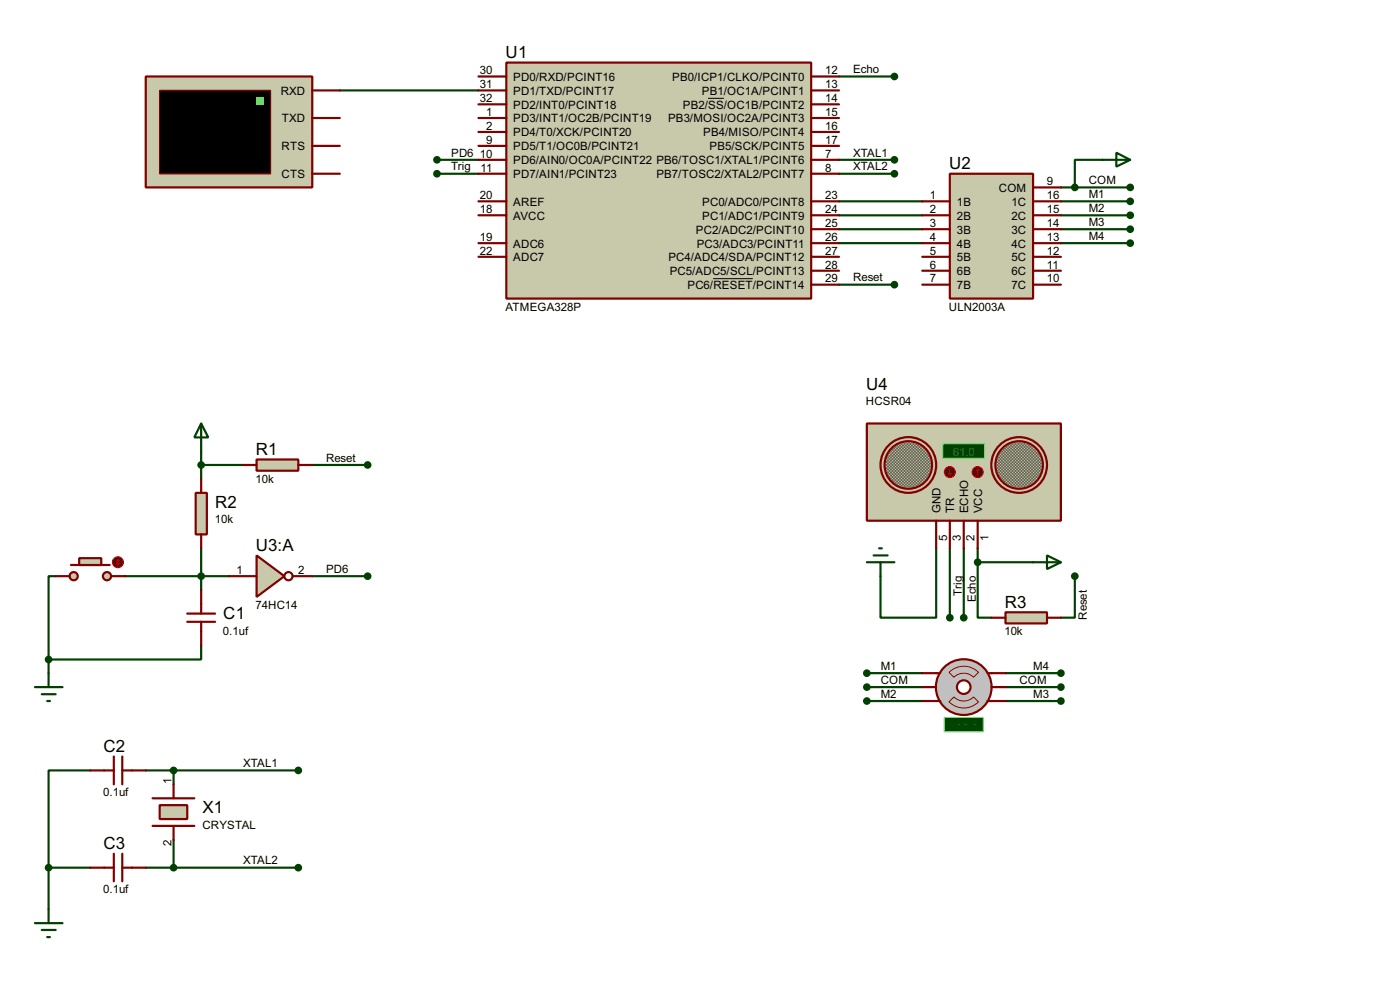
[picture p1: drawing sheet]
<svg xmlns="http://www.w3.org/2000/svg" width="256mm" height="180mm" viewBox="0 0 256 180" stroke-linecap="round" stroke-linejoin="round" font-family="sans-serif">
<g fill="none" stroke="#004000" stroke-width=".4">
<path d="M62.3 16.6h25.4M153.7 14h10.2M80.1 29.3h7.6M80.1 31.8h7.6M153.7 36.9h15.3M153.7 39.4h15.3M153.7 29.3h10.2M153.7 31.8h10.2M194.4 36.9h12.7M194.4 39.4h12.7M194.4 34.3h12.7M202 29.3h-5.1v5"/>
<path d="M153.7 42h15.3M153.7 44.5h15.3M153.7 52.1h10.2M194.4 42h12.7M194.4 44.5h12.7M36.9 82.6v5.1M36.9 85.1h7.6M57.2 85.1h10.2M10.2 105.5h-1.3v15.2M22.9 105.5h19.1M36.9 118.2v2.5h-28M36.9 100.4v7.6"/>
<path d="M57.2 105.5h10.2M171.5 100.4v12.7h-10.2v-7.6M174 100.4v12.7M176.6 100.4v12.7M179.1 102.9v10.2h2.6M179.1 100.4v2.5M179.1 102.9h10.2M196.9 105.5v7.6h-2.5M8.9 120.7v2.5M158.8 125.8h10.2M158.8 123.2h10.2M158.8 128.3h10.2"/>
<path d="M184.2 125.8h10.2M184.2 123.2h10.2M184.2 128.3h10.2M8.9 158.8v7.6M8.9 158.8h7.7M16.6 141h-7.7v17.8M26.7 158.8h28M26.7 141h28M31.8 141v2.6M31.8 153.7v5.1"/>
</g>
<path d="M92.8 11.5h55.8v43.2h-55.8z" fill="#c8c8aa" stroke="#800000" stroke-width=".4"/>
<g fill="none" stroke="#800000" stroke-width=".4">
<path d="M87.7 14h5.1M87.7 16.6h5.1M87.7 19.1h5.1M148.6 14h5.1M148.6 16.6h5.1M148.6 19.1h5.1M87.7 21.6h5.1M87.7 29.3h5.1M87.7 26.7h5.1M87.7 24.2h5.1M87.7 31.8h5.1M87.7 39.4h5.1"/>
<path d="M87.7 36.9h5.1M148.6 21.6h5.1M148.6 29.3h5.1M148.6 26.7h5.1M148.6 24.2h5.1M148.6 31.8h5.1M148.6 39.4h5.1M148.6 36.9h5.1M87.7 47h5.1M87.7 44.5h5.1M148.6 52.1h5.1M148.6 49.6h5.1"/>
<path d="M148.6 47h5.1M148.6 44.5h5.1M148.6 42h5.1"/>
</g>
<path d="M129.7 18h2.9M130.7 51h7.2" fill="none" stroke="#000" stroke-width=".18"/>
<path d="M174 31.8h15.3v22.9h-15.3z" fill="#c8c8aa" stroke="#800000" stroke-width=".4"/>
<g fill="none" stroke="#800000" stroke-width=".4">
<path d="M169 36.9h5M169 39.4h5M189.3 36.9h5.1M189.3 39.4h5.1M189.3 34.3h5.1M169 42h5M169 44.5h5M169 47h5M169 49.6h5M169 52.1h5M189.3 42h5.1M189.3 44.5h5.1"/>
<path d="M189.3 47h5.1M189.3 49.6h5.1M189.3 52.1h5.1"/>
</g>
<circle cx="176.5" cy="125.8" r="5.1" fill="#c0c0c0" stroke="#800000" stroke-width=".4"/>
<circle cx="176.5" cy="125.8" r="1.25" fill="#feffff" stroke="#800000" stroke-width=".4"/>
<path d="M171.5 123.2h.8M171.5 128.3h.8M180.9 123.2h.8M180.9 128.3h.8" fill="none" stroke="#800000" stroke-width=".4"/>
<path d="M173 131.4h7.1v2.5h-7.1z" fill="#004000" stroke="#0f0" stroke-width=".2"/>
<path d="M173.9 128.5l.9-.9a2.54 2.54 0 0 0 3.6 0l.9 .9a3.8 3.8 0 0 1-5.4 0zM173.9 123.1a3.8 3.8 0 0 1 5.4 0l-.9 .9a2.54 2.54 0 0 0-3.6 0z" fill="none" stroke="#800000" stroke-width=".18"/>
<path d="M169 125.8h2.5M169 123.2h2.5M169 128.3h2.5M181.7 125.8h2.5M181.7 123.2h2.5M181.7 128.3h2.5" fill="none" stroke="#800000" stroke-width=".4"/>
<g fill="#004000" stroke="#004000" stroke-width=".4">
<circle cx="207" cy="36.9" r=".5"/>
<circle cx="207" cy="39.4" r=".5"/>
<circle cx="207" cy="42" r=".5"/>
<circle cx="207" cy="44.5" r=".5"/>
<circle cx="194.3" cy="125.8" r=".5"/>
<circle cx="194.3" cy="123.2" r=".5"/>
<circle cx="194.3" cy="128.3" r=".5"/>
<circle cx="158.8" cy="128.3" r=".5"/>
<circle cx="158.8" cy="125.8" r=".5"/>
<circle cx="158.8" cy="123.2" r=".5"/>
<circle cx="196.9" cy="34.3" r=".5"/>
<circle cx="207" cy="34.3" r=".5"/>
</g>
<path d="M202 29.3h5.1M204.5 28l2.6 1.3-2.6 1.2z" fill="none" stroke="#004000" stroke-width=".4"/>
<path d="M47 84.1h7.7v2.1h-7.7z" fill="#c8c8aa" stroke="#800000" stroke-width=".4"/>
<path d="M44.5 85.1h2.5M54.7 85.1h2.5" fill="none" stroke="#800000" stroke-width=".4"/>
<g fill="#c8c8aa" stroke="#800000" stroke-width=".4">
<circle cx="19.6" cy="105.5" r=".75"/>
<circle cx="13.5" cy="105.5" r=".75"/>
</g>
<path d="M13 103.4h7.1" fill="none" stroke="#800000" stroke-width=".4"/>
<path d="M14.5 102.2h4.1v1.2h-4.1z" fill="#c8c8aa" stroke="#800000" stroke-width=".4"/>
<path d="M10.2 105.5h2.6M20.4 105.5h2.5" fill="none" stroke="#800000" stroke-width=".4"/>
<circle cx="21.6" cy="102.9" r="1" fill="#400000" stroke="#f00" stroke-width=".2"/>
<path d="M21.4 103.2l.2 .2M21.6 102.4v1M21.6 102.4l-.2 .3M21.6 102.4l.3 .3M21.9 103.2l-.3 .2" fill="none" stroke="#f00" stroke-width=".2"/>
<path d="M35.9 90.2h2v7.6h-2z" fill="#c8c8aa" stroke="#800000" stroke-width=".4"/>
<path d="M36.9 87.7v2.5M36.9 97.8v2.6M34.3 112.3h5.1M34.3 113.8h5.1M36.9 108v4.3M36.9 113.8v4.4" fill="none" stroke="#800000" stroke-width=".4"/>
<path d="M47 101.7l5.1 3.8-5.1 3.8z" fill="#c8c8aa" stroke="#800000" stroke-width=".4"/>
<g fill="none" stroke="#800000" stroke-width=".4">
<path d="M42 105.5h5M53.6 105.5h3.6M28 146.1h7.6M28 151.2h7.6"/>
<circle cx="52.8" cy="105.5" r=".75"/>
</g>
<path d="M36.9 77.5l1.3 2.6h-2.6zM36.9 77.5v5.1M6.4 125.8h5.1M7.7 127.1h2.5M8.7 128.3h.5M8.9 123.2v2.6" fill="none" stroke="#004000" stroke-width=".4"/>
<g fill="#004000" stroke="#004000" stroke-width=".4">
<circle cx="36.8" cy="105.5" r=".5"/>
<circle cx="36.8" cy="85.1" r=".5"/>
<circle cx="8.9" cy="120.7" r=".5"/>
<circle cx="67.3" cy="105.5" r=".5"/>
<circle cx="67.3" cy="85.1" r=".5"/>
<circle cx="163.8" cy="52.1" r=".5"/>
</g>
<path d="M29.3 147.4h5v2.5h-5z" fill="#c8c8aa" stroke="#800000" stroke-width=".4"/>
<path d="M20.9 138.5v5.1M22.4 138.5v5.1M16.6 141h4.3M16.6 158.8h4.3M20.9 156.3v5M22.4 156.3v5M22.4 141h4.3M22.4 158.8h4.3M31.8 143.6v2.5M31.8 151.2v2.5" fill="none" stroke="#800000" stroke-width=".4"/>
<path d="M6.4 169h5.1M7.7 170.2h2.5M8.7 171.5h.5M8.9 166.4v2.6" fill="none" stroke="#004000" stroke-width=".4"/>
<g fill="#004000" stroke="#004000" stroke-width=".4">
<circle cx="8.9" cy="158.8" r=".5"/>
<circle cx="31.8" cy="158.8" r=".5"/>
<circle cx="54.6" cy="158.8" r=".5"/>
<circle cx="31.8" cy="141" r=".5"/>
<circle cx="54.6" cy="141" r=".5"/>
<circle cx="163.8" cy="29.3" r=".5"/>
<circle cx="163.8" cy="31.8" r=".5"/>
</g>
<path d="M26.7 14h30.5v20.3h-30.5z" fill="#c8c8aa" stroke="#800000" stroke-width=".4"/>
<path d="M29.3 16.6h20.3v15.2h-20.3z" fill="#000" stroke="#800000" stroke-width=".25"/>
<path d="M47 17.8h1.3v1.3h-1.3z" fill="#0f0"/>
<path d="M57.2 16.6h5.1M57.2 26.7h5.1M57.2 21.6h5.1M57.2 31.8h5.1" fill="none" stroke="#800000" stroke-width=".4"/>
<path d="M158.8 77.5h35.6v17.8h-35.6z" fill="#c8c8aa" stroke="#800000" stroke-width=".4"/>
<g fill="#c8c8aa" stroke="#800000" stroke-width=".4">
<circle cx="166.4" cy="85.1" r="5.1"/>
<circle cx="186.7" cy="85.1" r="5.1"/>
</g>
<circle cx="166.4" cy="85.1" r="4.4" fill="#c8c8aa"/>
<circle cx="166.4" cy="85.1" r="4.4" fill="#000"/>
<circle cx="166.4" cy="85.1" r="4.4" fill="none" stroke="#c8c8aa" stroke-width=".4"/>
<circle cx="166.4" cy="85.1" r="4.4" fill="none" stroke="#800000" stroke-width=".4"/>
<circle cx="186.7" cy="85.1" r="4.4" fill="#c8c8aa"/>
<circle cx="186.7" cy="85.1" r="4.4" fill="#000"/>
<circle cx="186.7" cy="85.1" r="4.4" fill="none" stroke="#c8c8aa" stroke-width=".4"/>
<circle cx="186.7" cy="85.1" r="4.4" fill="none" stroke="#800000" stroke-width=".4"/>
<path d="M172.8 81.3h7.6v2.6h-7.6z" fill="#004000" stroke="#0f0" stroke-width=".2"/>
<path d="M171.5 95.3v5.1M174 95.3v5.1M176.6 95.3v5.1M179.1 95.3v5.1" fill="none" stroke="#800000" stroke-width=".4"/>
<circle cx="179.1" cy="86.4" r="1" fill="#400000" stroke="#f00" stroke-width=".2"/>
<path d="M179.1 85.9l-.2 .3M179.1 85.9l.3 .3M179.1 85.9v1" fill="none" stroke="#f00" stroke-width=".2"/>
<circle cx="174" cy="86.4" r="1" fill="#400000" stroke="#f00" stroke-width=".2"/>
<path d="M173.8 86.7l.2 .2M174 85.9v1M174.3 86.7l-.3 .2" fill="none" stroke="#f00" stroke-width=".2"/>
<path d="M158.8 102.9h5.1M160.1 101.7h2.5M161.1 100.4h.5M161.3 102.9v2.6M189.3 102.9h5.1M191.8 101.7l2.6 1.2-2.6 1.3z" fill="none" stroke="#004000" stroke-width=".4"/>
<path d="M184.2 112.1h7.6v2h-7.6z" fill="#c8c8aa" stroke="#800000" stroke-width=".4"/>
<path d="M181.7 113.1h2.5M191.8 113.1h2.6" fill="none" stroke="#800000" stroke-width=".4"/>
<g fill="#004000" stroke="#004000" stroke-width=".4">
<circle cx="176.5" cy="113.1" r=".5"/>
<circle cx="174" cy="113.1" r=".5"/>
<circle cx="179.1" cy="102.9" r=".5"/>
<circle cx="196.9" cy="105.5" r=".5"/>
<circle cx="163.8" cy="14" r=".5"/>
<circle cx="80" cy="31.8" r=".5"/>
<circle cx="80" cy="29.3" r=".5"/>
</g>
<g font-size="3.5">
<text x="92.6" y="10.6">U1</text>
<text x="173.9" y="31">U2</text>
<text x="158.7" y="71.3">U4</text>
<text x="46.9" y="83.3">R1</text>
<text x="39.4" y="92.9">R2</text>
<text x="46.9" y="100.9">U3:A</text>
<text x="40.9" y="113.2">C1</text>
<text x="184.1" y="111.3">R3</text>
<text x="19" y="137.7">C2</text>
<text x="37.1" y="148.8">X1</text>
<text x="19" y="155.5">C3</text>
</g>
<g font-size="2.4">
<text x="51.4" y="17.3">RXD</text>
<text x="87.9" y="16.2">31</text>
<text x="87.9" y="13.6">30</text>
<text x="94" y="17.3">PD1/TXD/PCINT17</text>
<text x="94" y="14.8">PD0/RXD/PCINT16</text>
<text x="123.1" y="14.8">PB0/ICP1/CLKO/PCINT0</text>
<text x="128.6" y="17.3">PB1/OC1A/PCINT1</text>
<text x="151.2" y="13.6">12</text>
<text x="151.2" y="16.2">13</text>
<text x="156.3" y="13.4">Echo</text>
<text x="51.6" y="22.4">TXD</text>
<text x="87.9" y="18.7">32</text>
<text x="89.1" y="23.8">2</text>
<text x="89.1" y="21.2">1</text>
<text x="94" y="22.4">PD3/INT1/OC2B/PCINT19</text>
<text x="94" y="19.9">PD2/INT0/PCINT18</text>
<text x="122.4" y="22.4">PB3/MOSI/OC2A/PCINT3</text>
<text x="125.1" y="19.9">PB2/SS/OC1B/PCINT2</text>
<text x="151.2" y="21.2">15</text>
<text x="151.2" y="18.7">14</text>
<text x="151.2" y="23.8">16</text>
<text x="51.6" y="27.5">RTS</text>
<text x="82.6" y="28.6">PD6</text>
<text x="87.9" y="28.9">10</text>
<text x="89.1" y="26.3">9</text>
<text x="94" y="27.5">PD5/T1/OC0B/PCINT21</text>
<text x="94" y="25">PD4/T0/XCK/PCINT20</text>
<text x="128.8" y="25">PB4/MISO/PCINT4</text>
<text x="130" y="27.5">PB5/SCK/PCINT5</text>
<text x="151.2" y="26.3">17</text>
<text x="151.2" y="28.9">7</text>
<text x="156.3" y="28.6">XTAL1</text>
<text x="51.6" y="32.6">CTS</text>
<text x="82.6" y="31.2">Trig</text>
<text x="88.1" y="31.4">11</text>
<text x="94" y="30">PD6/AIN0/OC0A/PCINT22 PB6/TOSC1/XTAL1/PCINT6</text>
<text x="94" y="32.6">PD7/AIN1/PCINT23</text>
<text x="120.2" y="32.6">PB7/TOSC2/XTAL2/PCINT7</text>
<text x="151.2" y="31.4">8</text>
<text x="156.3" y="31.2">XTAL2</text>
<text x="183" y="35.1">COM</text>
<text x="191.8" y="33.9">9</text>
<text x="199.4" y="33.7">COM</text>
<text x="87.9" y="39">18</text>
<text x="87.9" y="36.5">20</text>
<text x="94" y="40.2">AVCC</text>
<text x="94" y="37.7">AREF</text>
<text x="128.6" y="40.2">PC1/ADC1/PCINT9</text>
<text x="128.6" y="37.7">PC0/ADC0/PCINT8</text>
<text x="151.2" y="41.6">25</text>
<text x="151.2" y="39">24</text>
<text x="151.2" y="36.5">23</text>
<text x="170.4" y="36.5">1</text>
<text x="170.4" y="39">2</text>
<text x="170.4" y="41.6">3</text>
<text x="175.3" y="37.7">1B</text>
<text x="175.3" y="40.2">2B</text>
<text x="185.3" y="37.7">1C</text>
<text x="185.3" y="40.2">2C</text>
<text x="191.8" y="36.5">16</text>
<text x="191.8" y="39">15</text>
<text x="191.8" y="41.6">14</text>
<text x="199.4" y="36.3">M1</text>
<text x="199.4" y="38.8">M2</text>
<text x="199.4" y="41.3">M3</text>
<text x="87.9" y="44.1">19</text>
<text x="87.9" y="46.6">22</text>
<text x="94" y="45.3">ADC6</text>
<text x="94" y="47.8">ADC7</text>
<text x="122.4" y="47.8">PC4/ADC4/SDA/PCINT12</text>
<text x="127.5" y="42.7">PC2/ADC2/PCINT10</text>
<text x="127.6" y="45.3">PC3/ADC3/PCINT11</text>
<text x="151.2" y="46.6">27</text>
<text x="151.2" y="44.1">26</text>
<text x="170.4" y="44.1">4</text>
<text x="170.4" y="46.6">5</text>
<text x="175.3" y="42.7">3B</text>
<text x="175.3" y="45.3">4B</text>
<text x="175.3" y="47.8">5B</text>
<text x="185.3" y="42.7">3C</text>
<text x="185.3" y="45.3">4C</text>
<text x="185.3" y="47.8">5C</text>
<text x="191.8" y="44.1">13</text>
<text x="191.8" y="46.6">12</text>
<text x="199.4" y="43.9">M4</text>
<text x="122.7" y="50.4">PC5/ADC5/SCL/PCINT13</text>
<text x="125.9" y="52.9">PC6/RESET/PCINT14</text>
<text x="151.2" y="51.7">29</text>
<text x="151.2" y="49.2">28</text>
<text x="156.3" y="51.5">Reset</text>
<text x="170.4" y="49.2">6</text>
<text x="170.4" y="51.7">7</text>
<text x="175.3" y="50.4">6B</text>
<text x="175.3" y="52.9">7B</text>
<text x="185.3" y="50.4">6C</text>
<text x="185.3" y="52.9">7C</text>
<text x="191.8" y="49.2">11</text>
<text x="191.8" y="51.7">10</text>
<text x="92.6" y="56.8">ATMEGA328P</text>
<text x="173.8" y="56.8">ULN2003A</text>
<text x="158.6" y="74.2">HCSR04</text>
<text x="46.8" y="88.4">10k</text>
<text x="59.7" y="84.5">Reset</text>
<text x="39.4" y="95.8">10k</text>
<text x="172.3" y="94" transform="rotate(-90 172.3 94)">GND</text>
<text x="174.8" y="94" transform="rotate(-90 174.8 94)">TR</text>
<text x="177.4" y="94" transform="rotate(-90 177.4 94)">ECHO</text>
<text x="179.9" y="94" transform="rotate(-90 179.9 94)">VCC</text>
<text x="173.5" y="99" transform="rotate(-90 173.5 99)">5</text>
<text x="176" y="99" transform="rotate(-90 176 99)">3</text>
<text x="178.5" y="99" transform="rotate(-90 178.5 99)">2</text>
<text x="181.1" y="98.9" transform="rotate(-90 181.1 98.9)">1</text>
<text x="43.4" y="105.1">1</text>
<text x="54.7" y="105.1">2</text>
<text x="59.7" y="104.9">PD6</text>
<text x="46.8" y="111.5">74HC14</text>
<text x="176.2" y="109.1" transform="rotate(-90 176.2 109.1)">Trig</text>
<text x="178.8" y="110.2" transform="rotate(-90 178.8 110.2)">Echo</text>
<text x="199.1" y="113.4" transform="rotate(-90 199.1 113.4)">Reset</text>
<text x="40.9" y="116.2">0.1uf</text>
<text x="184" y="116.3">10k</text>
<text x="161.3" y="125.2">COM</text>
<text x="161.3" y="122.6">M1</text>
<text x="186.7" y="125.2">COM</text>
<text x="189.3" y="122.6">M4</text>
<text x="161.3" y="127.7">M2</text>
<text x="189.3" y="127.7">M3</text>
<text x="31.4" y="143.6" transform="rotate(-90 31.4 143.6)">1</text>
<text x="44.5" y="140.4">XTAL1</text>
<text x="18.9" y="145.8">0.1uf</text>
<text x="31.4" y="154.8" transform="rotate(-90 31.4 154.8)">2</text>
<text x="37.1" y="151.7">CRYSTAL</text>
<text x="44.5" y="158.2">XTAL2</text>
<text x="18.9" y="163.5">0.1uf</text>
</g>
<text font-size="2.4" fill="#0f0" x="174.6" y="83.4">61.0</text>
<text font-size="2.4" fill="#008000" x="173.9" y="133.4">+88.8</text>
</svg>
